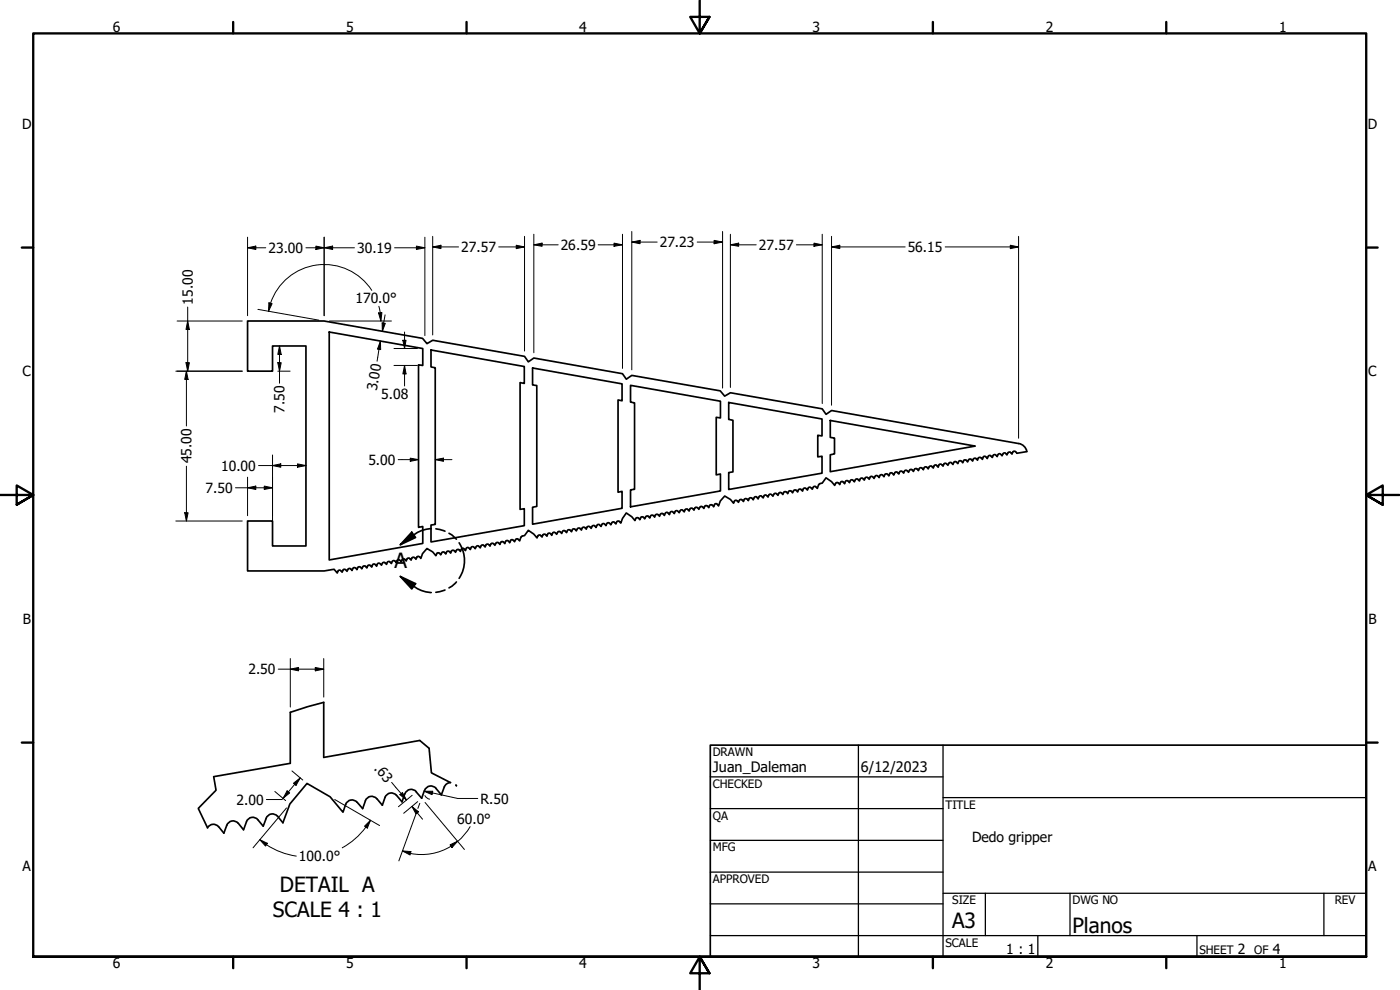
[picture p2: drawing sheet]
<svg xmlns="http://www.w3.org/2000/svg" width="420mm" height="297mm" viewBox="0 0 420 297" stroke-linecap="round" stroke-linejoin="round" font-family="sans-serif">
<!-- layer: Visible (ANSI) -->
<g fill="none" stroke="#000" stroke-width=".51">
<path d="M98.8 99.6l28.1 5v5.1l-1.3-.2v48.7l1.3-.2v5.1l-28.1 4.9zM129.3 105l28.1 5v5l-1.3-.2v38l1.3-.2v5.1l-28.1 4.9v-5.1l1.3-.2v-47l-1.3-.2zM159.8 110.4l26.9 4.8v5.1l-1.2-.3v27.7l1.2-.3v5.1l-26.9 4.8v-5.1l1.3-.3v-36.2l-1.3-.2zM189.2 115.6l27 4.8v5l-1.3-.2v17.3l1.3-.3v5.1l-27 4.8v-5.1l1.2-.2v-25.9l-1.2-.3zM218.7 120.8l28 4.9v5.1l-1.3-.2v6.5l1.3-.2v5.1l-28 4.9v-5.1l1.3-.2v-15.5l-1.3-.3zM249.2 126.2l43.5 7.6-43.5 7.7v-5.1l1.2-.2v-4.8l-1.2-.2zM279.7 140l-.5-.2-.3 .3M281.7 139.6l-.1 .6-.8-.7-.4 .2-.3 .7-.4-.5M282.6 139.4l-.5-.2-.3 .4M284.1 139.2l-.7-.1-.4 .8-.4-.5M285.6 138.9l-.6-.1-.5 .8-.4-.4M286.2 138.8l-.2 .6-.4-.5"/>
<path d="M287 138.6l-.4-.1-.4 .3M287.7 138.5l-.2 .6-.5-.4M288.5 138.4l-.5-.2-.3 .3M291.5 137.9l-.6-.1-.5 .8-.6-.6h-.4l-.5 .9-.4-.5M292.1 137.7l-.2 .7-.4-.6M293.6 137.5l-.2 .6-.7-.6-.6 .3M294.4 137.4l-.4-.2-.4 .3M295.9 137.1l-.6-.1-.5 .8-.4-.5M296.5 137l-.2 .6-.4-.5M297.4 136.8l-.5-.2-.3 .4M298.8 136.6l-.6-.2-.4 .9-.4-.5M299.5 136.4l-.2 .6-.4-.4"/>
<path d="M301.8 136l-.6-.1-.5 .9-.7-.7-.5 .3M302.5 135.9l-.3 .6-.4-.4M303.3 135.8l-.5-.2-.3 .3M305.7 133.1l-56.1-9.9-1.7 1.1-1.1-1.6-27.6-4.9-1.7 1.1-1.3-1.6-26.6-4.7-1.6 1.2-1.2-1.7-26.6-4.7-1.6 1.2-1.2-1.7-27.5-4.8-1.8 1-1.3-1.6-29.5-5.2h-23v15.1h7.5v-7.6h10v60h-10v-7.5h-7.5v15h23l3-.5 .9 1.1 .4-.8h.5l.6 .6 .2-.6M305.7 133.1a3 3 0 0 1 2.5 2.4l-3 .5-.4-.5-.5-.1-.6 .9-.4-.6M166.6 159.9l-.6-.1-.4 .8-.7-.7-.5 .4M167.3 159.8l-.2 .5-.4-.4M168.2 159.6l-.5-.2-.3 .3M171.1 159.1l-.6-.1-.4 .8-.8-.6-.4 .1-.3 .8-.5-.5M174.1 158.6l-.6-.1-.5 .8-.6-.6h-.5l-.4 .9-.4-.5M174.7 158.5l-.2 .6-.4-.6M176.1 158.2l-.1 .6-.8-.6-.5 .3"/>
<path d="M177 158.1l-.5-.2-.3 .3M178.5 157.8l-.6-.1-.5 .8-.4-.5M180 157.5l-.6-.1-.5 .9-.4-.5M181.4 157.3l-.6-.2-.4 .9-.4-.5M182.1 157.1l-.2 .6-.4-.4M185 156.6l-.2 .6-.7-.6-.4 .1-.4 .8-.7-.7-.5 .3M185.9 156.5l-.5-.2-.3 .3M190.8 155.6l-.2 .6-1-1.1-1.6-1.2-1.2 1.7-.5 1.4-.4-.6M192.3 155.4l-.3 .5-.7-.6-.5 .3M193.1 155.2l-.5-.1-.4 .3M193.7 155.1l-.2 .6-.4-.5M196 154.7l-.6-.1-.4 .8-.7-.6-.5 .3"/>
<path d="M196.7 154.5l-.2 .7-.4-.5M197.5 154.5l-.4-.2-.4 .3M198.2 154.3l-.3 .6-.4-.5M199 154.2l-.4-.2-.4 .4M201.1 153.8l-.2 .6-.7-.7-.4 .2-.4 .8-.4-.5M203.4 153.4l-.6-.1-.4 .8-.7-.6-.6 .3M204.1 153.3l-.3 .5-.3-.4M205.5 153l-.1 .6-.8-.6-.5 .3M206.4 152.9l-.5-.2-.3 .3M207.9 152.6l-.7-.1-.4 .8-.4-.5M209.3 152.4l-.6-.1-.4 .8-.4-.5M211.5 151.9l-.2 .7-.7-.7-.5 .2-.4 .7-.3-.5"/>
<path d="M212.3 151.9l-.5-.2-.3 .3M212.9 151.7l-.2 .6-.4-.5M213.8 151.6l-.5-.2-.4 .3M215.2 151.3l-.6-.1-.4 .9-.4-.5M220.4 150.4l-.2 .6-1-1.2-1.7-1-1.3 1.6-.6 1.4-.3-.5M221.2 150.3l-.5-.2-.3 .3M221.9 150.2l-.3 .5-.4-.5M223.3 149.8l-.2 .7-.7-.6-.5 .3M224.2 149.8l-.5-.2-.3 .3M224.8 149.6l-.2 .6-.4-.5M225.6 149.5l-.4-.2-.4 .4M226.3 149.3l-.2 .7-.4-.5"/>
<path d="M227.2 149.2l-.5-.2-.4 .3M229.2 148.8l-.2 .6-.5-.6h-.5l-.5 .9-.4-.5M231.5 148.4l-.6-.1-.4 .8-.7-.6-.5 .3M233.1 148.2l-.6-.1-.5 .8-.4-.5M234.5 147.9l-.6-.1-.4 .8-.5-.5M236 147.7l-.6-.1-.5 .8-.4-.5M236.6 147.6l-.2 .5-.4-.5M237.4 147.4l-.4-.2-.4 .4M238.1 147.2l-.2 .7-.4-.5M239.6 147l-.2 .6-.7-.6-.5 .3M240.4 146.9l-.4-.2-.4 .3M241.9 146.6l-.6-.1-.4 .9-.5-.5"/>
<path d="M243.3 146.3l-.6-.1-.4 .9-.4-.5M245.7 145.4l-.4 1.1-.7-.6-.5 .2-.3 .7-.4-.4M246.1 145.2l-.4 .3M250.8 145l-.3 .7-.9-1.2-1.7-1.1-1.1 1.6-.7 .1M251.6 144.9l-.4-.1-.4 .3M253.7 144.5l-.2 .6-.7-.6-.5 .1-.3 .8-.4-.5M254.5 144.4l-.4-.2-.4 .3M257.5 143.9l-.6-.1-.5 .8-.7-.7-.4 .2-.3 .7-.4-.4M258.1 143.7l-.2 .6-.4-.4M259 143.6l-.5-.2-.3 .3M260.4 143.3l-.6-.1-.4 .9-.4-.5M263.4 142.8l-.6-.1-.5 .9-.5-.6h-.5l-.4 .8-.4-.5"/>
<path d="M265.5 142.4l-.2 .7-.7-.7-.6 .3-.2 .6-.4-.5M266.3 142.3l-.4-.1-.4 .3M267 142.2l-.2 .6-.4-.5M267.8 142l-.5-.1-.3 .3M268.5 141.9l-.3 .6-.4-.5M269.3 141.8l-.4-.2-.4 .3M270.8 141.5l-.6-.1-.5 .8-.4-.4M271.4 141.4l-.2 .6-.4-.5M272.2 141.3l-.4-.2-.4 .3M275.2 140.7l-.6-.1-.5 .9-.6-.7-.5 .2-.3 .7-.4-.4M276.7 140.5l-.6-.1-.4 .8-.5-.5M278.1 140.2l-.6-.1-.4 .9-.4-.6"/>
<path d="M278.8 140.1l-.2 .6-.4-.5M103.7 171l-.4-.2-.4 .3M104.4 170.9l-.3 .5-.3-.5M105.2 170.7l-.4-.1-.4 .3M106.7 170.5l-.6-.1-.4 .8-.5-.5M107.3 170.4l-.2 .5-.4-.5M108.2 170.2l-.5-.2-.4 .4M108.8 170l-.2 .7-.4-.5M110.3 169.8l-.2 .6-.7-.6-.5 .3M111.1 169.7l-.4-.2-.4 .3M114.1 169.1l-.6-.1-.5 .9-.7-.7-.4 .2-.3 .8-.5-.5M114.7 169l-.2 .6-.4-.5"/>
<path d="M115.6 168.9l-.5-.2-.3 .3M117 168.6l-.6-.1-.4 .8-.4-.4M117.7 168.5l-.2 .6-.5-.5M118.5 168.4l-.4-.2-.4 .3M120 168.1l-.6-.1-.5 .8-.3-.5M123 167.6l-.7-.1-.4 .8-.5-.5h-.5l-.5 .8-.4-.5M124.4 167.4l-.6-.2-.4 .9-.5-.5M125.1 167.2l-.3 .6-.3-.5M131.1 166.2l-.3 .5-.9-1.1-1.8-1-1.3 1.5-.5 1.5-.7-.7-.5 .3M131.8 166l-.4-.1-.4 .3M132.5 165.9l-.2 .6-.4-.5M133.4 165.8l-.5-.2-.3 .3"/>
<path d="M134.8 165.5l-.6-.1-.4 .8-.5-.5M135.4 165.3l-.1 .7-.4-.5M136.3 165.3l-.5-.2-.3 .3M137 165.1l-.3 .6-.4-.5M139.9 164.6l-.2 .6-.7-.7-.5 .2-.3 .8-.7-.7-.5 .3M142.2 164.2l-.6-.1-.4 .8-.7-.6-.6 .3M142.9 164.1l-.3 .5-.4-.4M145.8 163.6l-.2 .5-.7-.6-.5 .2-.3 .7-.7-.6-.5 .3M146.6 163.4l-.4-.1-.4 .3M148.1 163.2l-.6-.1-.4 .8-.4-.5M150.2 162.7l-.1 .7-.8-.7-.4 .2-.4 .7-.4-.5M151.1 162.7l-.5-.2-.3 .3"/>
<path d="M152.5 162.3l-.6-.1-.4 .9-.4-.5M154 162.1l-.6-.1-.4 .9-.4-.5M156.3 161.1l-.3 1.2-.8-.6-.4 .1-.4 .7-.3-.4M156.7 160.9l-.3 .3M161.4 160.8l-.2 .6-1-1.1-1.6-1.2-1.2 1.6-.7 .1M162.3 160.7l-.5-.2-.4 .3M162.9 160.5l-.2 .6-.5-.5M164.3 160.3l-.2 .6-.7-.6-.5 .3M87.1 213.7v15.3l-23 4M97.2 210.7v16.6l28.8-5.1M115.6 239.2l-.9 2.4-1.6-1.9a2 2 0 0 0-3.4 .6l-.9 2.3-1.6-1.9M119 238.6a2 2 0 0 0-3.4 .6"/>
<path d="M121.5 238.2l-.9 2.4-1.6-2M124.9 237.6a2 2 0 0 0-3.4 .6M127.4 237.2l-.8 2.3-1.7-1.9M130.9 236.5a2 2 0 0 0-3.5 .6M135.2 234.8a2 2 0 0 0-1.9 1.3l-.8 2.4-1.7-2M136.8 235.6l.2 .2M77.4 245.9a1.99 1.99 0 0 0-3.4 .7l-.9 2.4-1.6-2a2 2 0 0 0-3.4 .6l-.9 2.4-1.6-2a2.03 2.03 0 0 0-3.3 .4M79.9 245.5l-.9 2.4-1.6-1.9M103.8 241.3l-.9 2.4-3.8-4.6-7-4-5.1 6.1-2.1 5.7-1.6-2a2.03 2.03 0 0 0-3.4 .6M107.2 240.7a2 2 0 0 0-3.4 .6"/>
</g>
<!-- layer: Break Line (ANSI) -->
<path d="M97.2 210.7l-10.1 3M64.1 233l.7 4.1-5.3 5.5 2.8 5.8M126 222.2l2.8 2.3 .7 7.4 5.7 2.9M136.8 235.6l.2 .2" fill="none" stroke="#000" stroke-width=".51"/>
<!-- layer: Detail Boundary (ANSI) -->
<path d="M123.6 159.7l1.1 1.6-4.6 2.1zM129.4 158.6a9.3 9.3 0 0 0-5.3 1.9l-4 2.9M130.8 158.7l2.7 .7M120.1 173l4.6 2.1-1.1 1.6zM120.1 173l4 2.9a9.3 9.3 0 0 0 5.3 1.9M133.5 177l-2.7 .7M134.7 160l.9 .5 1.4 1.3M137 174.6l-1.4 1.3-.9 .5M137.8 162.9a9.6 9.6 0 0 1 0 10.6" fill="none" stroke="#000" stroke-width=".51"/>
<path d="M123.6 159.7l1.1 1.6-4.6 2.1zM120.1 173l4.6 2.1-1.1 1.6z" fill="#000"/>
<!-- layer: Border (ANSI) -->
<g fill="none" stroke="#000" stroke-width=".7">
<path d="M70 6.6v3.4M140 6.6v3.4M210 0v10l-2.9-4.9h5.8l-2.9 4.9 2.9-4.9M280 6.6v3.4M350 6.6v3.4M6.5 74.3h3.5M410 74.3h3.4M0 148.5h10l-5-2.8v5.7l5-2.9-5 2.9M420 148.5h-10l5-2.8v5.7l-5-2.9 5 2.9M6.5 222.8h3.5M410 222.8h3.4M10 287.1v-277.1h400v277.1h-400h400"/>
<path d="M70 287.1v3.4M140 287.1v3.4M212.9 292l-2.9-4.9 2.9 4.9h-5.8l2.9-4.9v9.9M280 287.1v3.4M350 287.1v3.4"/>
</g>
<!-- layer: Title (ANSI) -->
<g fill="none" stroke="#000" stroke-width=".38">
<path d="M213.2 233.1h69.8M257.6 223.6v63.5M283 239.3h127M283 223.6v63.5M213.2 242.6h69.8M213.2 252.1h69.8M213.2 261.7h69.8M213.2 271.2h69.8M283 268h127M295.7 268v12.7M321.1 268v12.7M397.3 268v12.7"/>
<path d="M213.2 280.7h196.8M311.5 280.7v6.4M359.2 280.7v6.4"/>
</g>
<path d="M213.2 223.6h196.8v63.5h-196.8z" fill="none" stroke="#000" stroke-width=".51"/>
<!-- layer: Dimension (ANSI) -->
<g fill="none" stroke="#000" stroke-width=".3">
<path d="M74.3 74.3l2.5-.5v1.1zM74.3 74.3h5.5M74.3 71.2v23.5M91.8 74.3h14.6M94.8 73.8l2.5 .5-2.5 .6zM97.3 74.3l2.5-.5v1.1zM97.3 71.2v23.5M118.4 74.3h9.1M125 73.8l2.5 .5-2.5 .6zM127.5 71.2v29.5M129.9 74.1l2.4-.5v1zM129.9 74.1h7.7"/>
<path d="M129.9 70.9v29.6M149.7 74.1h7.7M154.9 73.6l2.5 .5-2.5 .5zM157.4 70.9v34.4M160.2 73.5l2.5-.6v1zM160.2 73.5h7.3M160.2 70.3v35.5M179.5 73.5h7.3M184.3 72.9l2.5 .6-2.5 .4zM186.8 70.3v40.2M189.6 72.6l2.5-.5v1zM189.6 72.6h7.6"/>
<path d="M189.6 69.5v41.5M209.2 72.6h7.7M214.3 72.1l2.6 .5-2.6 .5zM216.9 69.5v46.9M219.2 73.5l2.5-.6v1zM219.2 73.5h7.7M219.2 70.3v46M239 73.5h7.8M244.3 72.9l2.5 .6-2.5 .4zM246.8 70.3v50.8M249.6 74.1l2.4-.5v1zM249.6 74.1h22.1"/>
<path d="M249.6 70.9v50.7M283.7 74.1h22M303.2 73.6l2.5 .5-2.5 .5zM305.7 70.9v60.6M53.1 96.3h19.6M56.3 96.3l.5 2.6h-1zM56.3 92.1v19.3M77.4 92.8l18.3 3.3M80.7 90.9l1 .2-1.1 2.3zM98.9 96.3h18.6M111.6 87.1a17 17 0 0 0-17.7-7.4 17 17 0 0 0-13.3 13.7M113.6 93.9l1-.1-.3 2.5z"/>
<path d="M113.7 91.9l.6 4.4M114.7 96.9l.9 .1-.9 2.4zM115.6 94.5l-.9 4.9M121.4 99.6v5M52.8 111.4h19.9M55.8 108.8h1l-.5 2.6zM55.9 111.4l.6 2.4h-1.1zM55.9 111.4v16.4M83.4 108.8h1l-.5 2.6zM83.4 111.4h3.7M83.9 103.8l.5 2.5h-1zM83.9 103.8v11.2"/>
<path d="M114.2 102.3v2.6l-.9-.1zM114.2 102.3l-1 6.1M118.2 104.6h7.1M118.2 109.7h7.1M120.9 102.1h1l-.5 2.5zM121.4 109.7l.5 2.5h-1zM121.4 109.7v6.1M55.9 139.9v16.4M77.6 139.7h14.2M81.8 139.7l2.5-.5v1zM81.8 136.5v25.7M89.3 139.2l2.5 .5-2.5 .5z"/>
<path d="M119.5 137.9h6.1M123.1 137.5l2.5 .4-2.5 .5zM130.6 137.9l2.5-.4v.9zM130.6 137.9h5M52.8 156.3h19.9M55.4 153.8h1.1l-.6 2.5zM70.7 146.4h11.1M74.3 146.4l2.5-.6v1.1zM74.3 143.2v11.5M79.3 145.8l2.5 .6-2.5 .5zM87.1 197.6v14.5M97.2 197.6v11.6"/>
<path d="M83.5 200.8h13.7M87.1 200.8l2.5-.5v1zM94.6 200.3l2.6 .5-2.6 .5zM82.5 237.5l3.2 2.7M86.2 237.3l.7 .6-1.9 1.6zM87.6 231.3l3.3 2.7M88.1 235l2-1.6-1.3 2.2zM90.1 233.4l-5.5 6.5h-4.7M100.5 239.9l13.4 7.8M117.5 234.7l4.5 5.3M120 238.4l.8-.6 1.2 2.2zM123.7 238.6l-4.1 3.4"/>
<path d="M127.3 237.4h2.6l-.2 1zM127.3 237.4l10.1 2.2h6M127.5 238.7l.5 .6 .9 .5M78 252l2.3 1-.6 .9zM78 252a21.9 21.9 0 0 0 10.9 4.9M86 242.4l-10.1 12M111.2 246.1l-1 2.4-.8-.6zM111.2 246.1a22.4 22.4 0 0 1-8.5 8.3M120.8 255.3l2.5 .2-.2 1zM120.8 255.3l2.4 .7M123.6 242l2 1.6-.8 .6zM123.6 242l3.2 3.8"/>
<path d="M124.9 244l-5.2 14.3M125.3 240.5l-4.1 3.5M126 241l-.6 1.6M127.6 240.8l11.8 14.1M135.1 253.5l2.3-1.1-1.8 1.9zM137.4 252.4a16.6 16.6 0 0 1-14.2 3.7M141.1 248a16.9 16.9 0 0 1-3.7 4.5"/>
</g>
<g fill="#000">
<path d="M74.3 74.3l2.5-.5v1.1zM94.8 73.8l2.5 .5-2.5 .6zM97.3 74.3l2.5-.5v1.1zM125 73.8l2.5 .5-2.5 .6zM129.9 74.1l2.4-.5v1zM154.9 73.6l2.5 .5-2.5 .5zM160.2 73.5l2.5-.6v1zM184.3 72.9l2.5 .6-2.5 .4zM189.6 72.6l2.5-.5v1zM214.3 72.1l2.6 .5-2.6 .5zM219.2 73.5l2.5-.6v1zM244.3 72.9l2.5 .6-2.5 .4z"/>
<path d="M249.6 74.1l2.4-.5v1zM303.2 73.6l2.5 .5-2.5 .5zM56.3 96.3l.5 2.6h-1zM80.7 90.9l1 .2-1.1 2.3zM113.6 93.9l1-.1-.3 2.5zM114.7 96.9l.9 .1-.9 2.4zM55.8 108.8h1l-.5 2.6zM55.9 111.4l.6 2.4h-1.1zM83.4 108.8h1l-.5 2.6zM83.9 103.8l.5 2.5h-1zM114.2 102.3v2.6l-.9-.1zM120.9 102.1h1l-.5 2.5z"/>
<path d="M121.4 109.7l.5 2.5h-1zM81.8 139.7l2.5-.5v1zM123.1 137.5l2.5 .4-2.5 .5zM130.6 137.9l2.5-.4v.9zM55.4 153.8h1.1l-.6 2.5zM74.3 146.4l2.5-.6v1.1zM79.3 145.8l2.5 .6-2.5 .5zM89.3 139.2l2.5 .5-2.5 .5zM87.1 200.8l2.5-.5v1zM94.6 200.3l2.6 .5-2.6 .5zM86.2 237.3l.7 .6-1.9 1.6zM88.1 235l2-1.6-1.3 2.2z"/>
<path d="M120 238.4l.8-.6 1.2 2.2zM127.3 237.4h2.6l-.2 1zM78 252l2.3 1-.6 .9zM111.2 246.1l-1 2.4-.8-.6zM120.8 255.3l2.5 .2-.2 1zM123.6 242l2 1.6-.8 .6zM135.1 253.5l2.3-1.1-1.8 1.9z"/>
</g>
<g font-size="6.3">
<text x="118.4" y="170.5">A</text>
<text x="84" y="267.6">DETAIL A</text>
<text x="81.9" y="275.1">SCALE 4 : 1</text>
<text x="285.8" y="278.6">A3</text>
<text x="321.9" y="279.8">Planos</text>
</g>
<g font-size="4.3">
<text x="213.9" y="231.6">Juan_Daleman</text>
<text x="258.4" y="231.6">6/12/2023</text>
</g>
<g font-size="4.2">
<text x="33.8" y="9.6">6</text>
<text x="103.9" y="9.6">5</text>
<text x="173.9" y="9.6">4</text>
<text x="243.8" y="9.6">3</text>
<text x="313.9" y="9.6">2</text>
<text x="383.9" y="9.6">1</text>
<text x="6.7" y="38.7">D</text>
<text x="410.5" y="38.7">D</text>
<text x="80.6" y="75.9">23.00</text>
<text x="107.2" y="75.9">30.19</text>
<text x="138.4" y="75.6">27.57</text>
<text x="168.3" y="75">26.59</text>
<text x="198" y="74.2">27.23</text>
<text x="227.8" y="75">27.57</text>
<text x="272.4" y="75.6">56.15</text>
<text x="57.8" y="91.4" transform="rotate(-90 57.8 91.4)">15.00</text>
<text x="106.7" y="91">170.0°</text>
<text x="6.8" y="113">C</text>
<text x="410.7" y="113">C</text>
<text x="113.1" y="117.5" transform="rotate(-80 113.1 117.5)">3.00</text>
<text x="114.4" y="119.7">5.08</text>
<text x="85.4" y="123.9" transform="rotate(-90 85.4 123.9)">7.50</text>
<text x="57.5" y="139.1" transform="rotate(-90 57.5 139.1)">45.00</text>
<text x="66.4" y="141.2">10.00</text>
<text x="110.6" y="139.4">5.00</text>
<text x="61.7" y="147.9">7.50</text>
<text x="6.9" y="187.2">B</text>
<text x="410.7" y="187.2">B</text>
<text x="74.5" y="202.3">2.50</text>
<text x="112.1" y="230.6" transform="rotate(50 112.1 230.6)">.63</text>
<text x="71" y="241.4">2.00</text>
<text x="144.2" y="241.1">R.50</text>
<text x="137.2" y="247.1">60.0°</text>
<text x="291.7" y="252.7">Dedo gripper</text>
<text x="6.8" y="261.4">A</text>
<text x="89.7" y="258.3">100.0°</text>
<text x="410.7" y="261.4">A</text>
<text x="302" y="286.3">1 : 1</text>
<text x="371.5" y="286.2">2</text>
<text x="382" y="286.2">4</text>
<text x="33.8" y="290.5">6</text>
<text x="103.9" y="290.5">5</text>
<text x="173.9" y="290.5">4</text>
<text x="243.8" y="290.5">3</text>
<text x="313.9" y="290.5">2</text>
<text x="383.9" y="290.5">1</text>
</g>
<g font-size="3.5">
<text x="213.9" y="226.9">DRAWN</text>
<text x="213.9" y="236.4">CHECKED</text>
<text x="213.9" y="245.9">QA</text>
<text x="283.8" y="242.6">TITLE</text>
<text x="213.9" y="255.4">MFG</text>
<text x="213.9" y="265">APPROVED</text>
<text x="285.8" y="271.3">SIZE</text>
<text x="321.9" y="271.3">DWG NO</text>
<text x="400.6" y="271.3">REV</text>
<text x="283.8" y="284">SCALE</text>
<text x="360" y="286.2">SHEET</text>
<text x="376.4" y="286.2">OF</text>
</g>
</svg>
